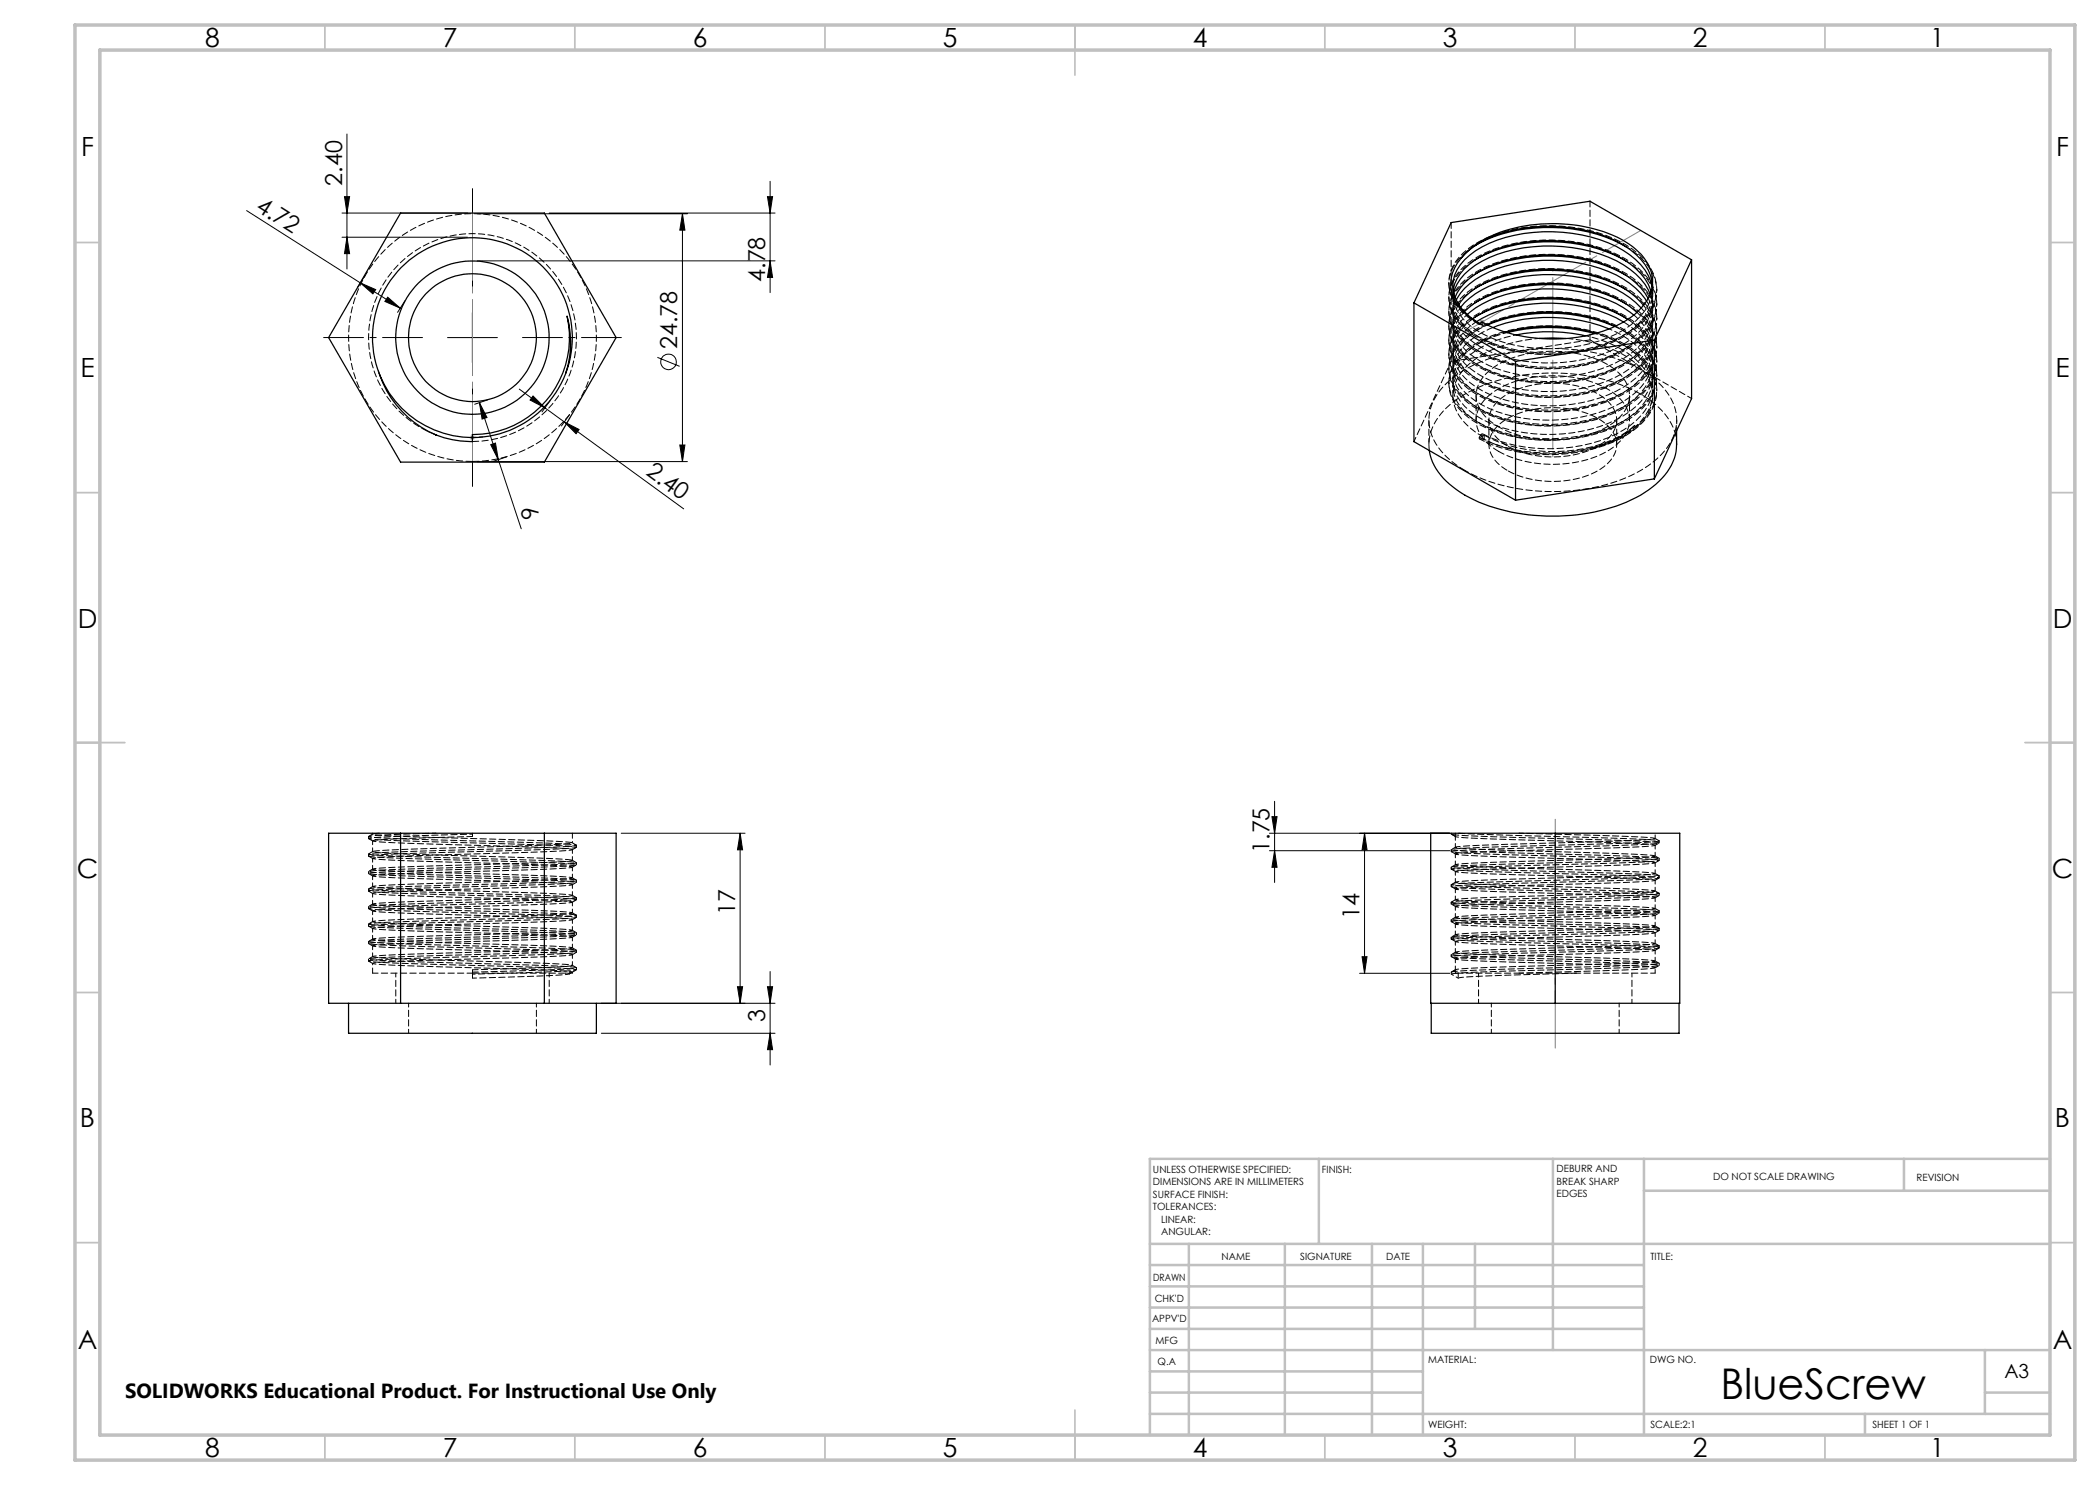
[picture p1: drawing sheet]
<svg xmlns="http://www.w3.org/2000/svg" width="420mm" height="297mm" viewBox="0 0 420 297" stroke-linecap="round" stroke-linejoin="round" font-family="sans-serif">
<g fill="none" stroke="#000" stroke-width=".2">
<path d="M68.9 39.3h1l-.5 3.3zM69.4 26.8v27M153.5 39.3h1l-.5 3.3zM154 36.3v22.2M49.3 42.1l22.8 14.5M68.4 42.6h25.1M68.4 47.4h25.1M69.4 47.4l.5 3.3h-1zM72.1 56.6l3 1.3-.5 .9zM72.1 56.6l7.9 5M73 55.1l-1.5 2.3M77.5 59.4l2.5 2.2-3-1.3z"/>
<path d="M95.5 42.8h42M95.5 52.2h59.5M109.9 42.6h45.1M136.5 42.8l.5 3.2h-1zM136.5 42.8v49.5M154 52.2l.5 3.3h-1zM81 60.1l-1.5 2.4M89.5 67.5h10M94.5 62.5v10M97.5 80l-2.6 .9M103.9 77.8l5.1 3.8M106.6 79.2l2.4 2.4-3-1.6z"/>
<path d="M131.5 71.5l4.4 1.8M95.5 92.3h42M95.9 80.5l1.5 3-1 .3zM95.9 80.5l3.8 11.4M98.1 88.9l1-.3 .6 3.3zM99.7 91.9l4.5 13.9M101.4 91.4l-2.7 .8M109 81.6l3.9 2.8M110 80.1l-1.6 2.3M112.9 84.4l2.9 1.5-.6 .8zM112.9 84.4l23.8 17.4M113.9 82.9l-1.6 2.3"/>
<path d="M136 89h1l-.5 3.3zM124.2 166.6h24.8M148 166.6l.5 3.4h-1zM148 166.6v34.1M253.9 166.6h36M253.9 170.1h36M254.4 163.3h1l-.5 3.3zM254.9 170.1l.5 3.4h-1zM254.9 160.3v16.2M272.9 166.6l.5 3.4h-1zM272.9 166.6v28.1M147.5 197.3h1l-.5 3.4z"/>
<path d="M153.5 197.3h1l-.5 3.4zM154 194.3v18.7M271.9 194.7h18M272.4 191.3h1l-.5 3.4zM120.3 200.7h34.7M120.3 206.7h34.7M154 206.7l.5 3.2h-1z"/>
<circle cx="133.7" cy="72.4" r="1.56"/>
</g>
<path d="M295.9 64.4h1M296.1 64.1l.7 .7M296.4 63.9v1M296.8 64.1l-.7 .7M94 87.5h1M94.1 87.2l.7 .7M94.5 87v1M94.8 87.2l-.7 .7" fill="none" stroke="#808080" stroke-width=".2"/>
<g fill="none" stroke="#c0c0c0" stroke-width=".35">
<path d="M65 5v5M115 5v5M165 5v5M215 5v10M265 5v5M315 5v5M365 5v5M15 48.5h5M410 48.5h5M15 98.5h5M410 98.5h5M15 148.5h10"/>
<path d="M405 148.5h10M15 198.5h5M410 198.5h5M15 248.5h5M410 248.5h5M65 287v5M115 287v5M165 287v5M215 282v10M265 287v5M315 287v5M365 287v5"/>
</g>
<g fill="none" stroke="#c0c0c0" stroke-width=".5">
<path d="M263.8 231.8v17M310.6 231.8v38.2M328.8 231.8v55.2M328.8 238.2h81.2M380.8 231.8v6.4M410 231.8h-180v55.2M230 248.8h180M230 257.3h98.8M230 253h98.8M237.8 248.8v38.2M257 248.8v38.2M274.4 248.8v38.2"/>
<path d="M284.6 248.8v38.2M295 248.8v17M230 265.8h98.8M230 261.5h98.8M230 278.5h54.6M230 274.3h54.6M230 270h180M397 278.5h13M397 270v12.8M230 282.8h180M373 282.8v4.2"/>
</g>
<path d="M15 5h400v287h-400zM20 10h390v277h-390z" fill="none" stroke="#c0c0c0" stroke-width=".7"/>
<path d="M94.5 57.5v-19.8M84.5 67.5h-19.8M94.5 77.5v19.8M104.5 67.5h19.8" fill="none" stroke="#000" stroke-width=".2" stroke-dasharray="15.2 1.3 1.3 1.3" stroke-dashoffset="7.3"/>
<path d="M310.6 54v37.3" fill="none" stroke="#808080" stroke-width=".2" stroke-dasharray="15.2 1.3 1.3 1.3" stroke-dashoffset="-1.5"/>
<path d="M293 66.4l35.2-20.3" fill="none" stroke="#808080" stroke-width=".2" stroke-dasharray="15.2 1.3 1.3 1.3" stroke-dashoffset="6.3"/>
<path d="M94.5 92.4v-49.8" fill="none" stroke="#808080" stroke-width=".2" stroke-dasharray="15.2 1.3 1.3 1.3" stroke-dashoffset="1.8"/>
<path d="M311.1 163.8v45.8" fill="none" stroke="#808080" stroke-width=".2" stroke-dasharray="15.2 1.3 1.3 1.3" stroke-dashoffset="3.8"/>
<g fill="#000">
<path d="M77.5 59.4l2.5 2.2-3-1.3zM72.1 56.6l3 1.3-.5 .9z"/>
<path d="M95.9 80.5l1.5 3-1 .3zM98.1 88.9l1-.3 .6 3.3z"/>
<path d="M106.6 79.2l2.4 2.4-3-1.6zM112.9 84.4l2.9 1.5-.6 .8z"/>
<path d="M147.5 197.3h1l-.5 3.4zM148 166.6l.5 3.4h-1zM136 89h1l-.5 3.3zM136.5 42.8l.5 3.2h-1zM154 52.2l.5 3.3h-1zM153.5 39.3h1l-.5 3.3zM69.4 47.4l.5 3.3h-1zM68.9 39.3h1l-.5 3.3z"/>
<path d="M153.5 197.3h1l-.5 3.4zM154 206.7l.5 3.2h-1zM254.4 163.3h1l-.5 3.3zM254.9 170.1l.5 3.4h-1zM272.9 166.6l.5 3.4h-1zM272.4 191.3h1l-.5 3.4z"/>
</g>
<g fill="none" stroke="#000" stroke-width=".25">
<path d="M80.1 42.6h28.8l14.3 24.9-14.3 24.9h-28.8l-14.4-24.9zM290.7 58.1a8 8 0 0 1 3.2-5.3 25.9 25.9 0 0 1 16.7-4.7 29.1 29.1 0 0 1 14.1 3.8 11.9 11.9 0 0 1 5.5 6.4M290.8 58.6a9.4 9.4 0 0 1 4.3-5.6 29 29 0 0 1 19.3-3.5 23.9 23.9 0 0 1 12.7 5.3 10.1 10.1 0 0 1 2.9 4M291 59.5a11.9 11.9 0 0 1 6.9-6.2 32.1 32.1 0 0 1 25.4 .6 14.6 14.6 0 0 1 6.3 5.8M292.2 51.6a18.7 18.7 0 0 1 10.7-5.6 31.5 31.5 0 0 1 21.8 3 11.5 11.5 0 0 1 5.7 7.3l.1 .6M293.2 50.5a23.6 23.6 0 0 1 13.9-5.6 30.3 30.3 0 0 1 17.9 3.4 10.4 10.4 0 0 1 5.5 7.4 8.7 8.7 0 0 1-3.5 7.2 27.3 27.3 0 0 1-18 4.9 28.2 28.2 0 0 1-12.6-3.4l-.6 .4-.5-.4a10.5 10.5 0 0 1-5-5.9 8.6 8.6 0 0 1 2.9-8zM294.9 49.2a30.8 30.8 0 0 1 21-3.2 27.4 27.4 0 0 1 9.3 3.4M294.9 52.1a30.8 30.8 0 0 1 21-3.2 27.4 27.4 0 0 1 9.3 3.3M294.9 54.9a31.3 31.3 0 0 1 21-3.2 27.4 27.4 0 0 1 9.3 3.4M294.9 57.8a31.3 31.3 0 0 1 21-3.2 27.4 27.4 0 0 1 9.3 3.3M330.4 57.4a10.3 10.3 0 0 0-4.4-6.4 27.1 27.1 0 0 0-15.4-4.6 25.9 25.9 0 0 0-16.7 4.6 7.8 7.8 0 0 0-3.2 7.3 9.6 9.6 0 0 0 5.2 6.4M338.3 52l-20.3-11.8-27.8 4.3-7.4 16.1"/>
<path d="M338.3 52l-7.4 16M338.3 52v27.7l-7.4 16.1M113.2 74.5a19.6 19.6 0 0 0 .2-11.3 19.4 19.4 0 0 1-18.9 23.7v1.4a19.8 19.8 0 0 1-19-14.6 20 20 0 0 1 22.7-25.8 20 20 0 0 1 11.8 32.3 20 20 0 0 1-34-5l-.1-.3M282.8 60.6l20.3 11.7M282.8 60.6v27.7l20.3 11.7M291.3 60a13.8 13.8 0 0 1 8.2-6.3 32.5 32.5 0 0 1 23.8 1.3 14.6 14.6 0 0 1 6 5.2M291.8 60.9a15.7 15.7 0 0 1 9.3-5.9 32.6 32.6 0 0 1 22.2 1.8 16.8 16.8 0 0 1 5.4 4.3M292.1 61.5a18.3 18.3 0 0 1 10.8-5.9 31.5 31.5 0 0 1 21.8 3.1 15.8 15.8 0 0 1 3.5 2.9M292.9 62.3a19.4 19.4 0 0 1 10-4.9 31.5 31.5 0 0 1 21.8 3l2.6 2.1M293.5 62.9a21.2 21.2 0 0 1 11.2-4.8 31.5 31.5 0 0 1 20 3.4l2 1.5M294.5 63.8a26.3 26.3 0 0 1 16.1-4.3 28.2 28.2 0 0 1 14.9 4.4M294.9 60.6a31.3 31.3 0 0 1 21-3.1 27.4 27.4 0 0 1 9.3 3.3"/>
<path d="M294.9 63.5a31.3 31.3 0 0 1 21-3.2 27.4 27.4 0 0 1 9.3 3.3M295.3 64.3a29 29 0 0 1 19.1-3.3 27 27 0 0 1 10.3 3.4M297.4 64.9a31.5 31.5 0 0 1 25.6 .4M297.5 65a33.5 33.5 0 0 1 25.4 .3M298.6 65.5a32.2 32.2 0 0 1 23.2 .3M301.1 66.4a32.5 32.5 0 0 1 18.1 .2M301.4 66.5a34.7 34.7 0 0 1 17.5 .2M303.1 72.3v27.7M303.2 67a33.1 33.1 0 0 1 13.9 .2M307.9 67.7l2.5-.1 2.8 .1M330.9 68l-27.8 4.3M330.9 68v27.8"/>
<path d="M87.1 87h.1M330.9 95.8l-27.8 4.2M335.3 86.2a14.7 14.7 0 0 1-.4 5.5 15.8 15.8 0 0 1-8.7 8.3 39.7 39.7 0 0 1-31.4 0 15.5 15.5 0 0 1-8.6-8.3l-.3-1.6M65.7 166.6h57.5v34.1h-57.5zM80.1 166.6v34.1M108.9 166.6v34.1M286.1 166.6h49.9v34.1h-49.9zM311 166.6v34.1M69.7 200.7v6h49.6v-6M286.2 200.7v6h49.6v-6"/>
<circle cx="94.5" cy="67.5" r="15.3"/>
<circle cx="94.5" cy="67.5" r="12.8"/>
</g>
<g fill="none" stroke="#000" stroke-width=".2" stroke-dasharray="1.3 .6">
<path d="M289.8 59.3v.3M289.8 56.4v.4M331.3 57.9v.1M331.4 58.2v-.3M113.2 74.5l-.1 .2M289.8 62.2v.3M289.8 65v.3M289.8 67.9v.3M289.8 70.7v.4M289.8 73.6v.3M289.8 76.4v.4M295.9 64.9a10.6 10.6 0 0 1-6.1-7.1v-1.2"/>
<path d="M295.9 64.7v.2M295.9 64.9h.5M296.4 64.9l-.4-.2M296.4 64.4v.5M309.5 69.7a33.9 33.9 0 0 0-18.1 5.2 11.5 11.5 0 0 0-5.6 9.1 11.5 11.5 0 0 0 5.6 9.1l1.6 1M322.9 65.3a14.8 14.8 0 0 1 7.8 6.9l.6 2.1M330.5 79.1v-.5M331.3 60.8v.1M331.3 63.6v.1M331.3 66.5v.1M331.3 69.3v.2M331.3 72.2v.1"/>
<path d="M331.3 75.1v.1M331.3 77.9v.1M331.4 61.1v-.4M331.4 63.9v-.3M331.4 66.8v-.4M331.4 69.6v-.3M331.4 72.5v-.3M331.4 75.3v-.3M331.4 78.2v-.3M87.2 87a20.8 20.8 0 0 1-7.7-33.9 20.8 20.8 0 0 1 34.1 6.2 20.8 20.8 0 0 1-19.1 29M295.9 87.8v-.4M296.4 87.3v-.6"/>
<path d="M296.8 87a30.5 30.5 0 0 0 27 .3l1.2-.7 2-1.5M296.8 87l-.4 .3M299.7 90.3a7.7 7.7 0 0 1-4.5-6.5 7.7 7.7 0 0 1 4.3-6 23.8 23.8 0 0 1 22.2 .1 7.3 7.3 0 0 1 4.2 6.6 8.1 8.1 0 0 1-4.7 5.9 24 24 0 0 1-21.5-.1M327 85.1a23.8 23.8 0 0 1-14.5 5.6 30.1 30.1 0 0 1-13.8-2M73.7 170.8v.4M73.7 174.3v.4M73.7 177.8v.4M73.7 167.3v.4M74.5 166.6v.2M94.5 166.8v.5M94.5 166.6v.2M114.4 172a900.5 900.5 0 0 0-34-1.2l-4.4-.2-1.5-.3a228 228 0 0 1 20-.8 228.1 228.1 0 0 0 20-.9 228 228 0 0 0-20-.9 228.4 228.4 0 0 1-20-.9l1.4-.2"/>
<path d="M115.3 179.5v.1a332.2 332.2 0 0 1-24.5 .9 177.3 177.3 0 0 0-17.1 .8 331.3 331.3 0 0 0 24.4 1l12.3 .4 4.8 .3M115.3 173v-.4M115.3 176.5v-.4M115.3 180v-.4M115.3 169.5v-.4M290.3 166.6v.2M290.3 173.4v.4M290.3 176.9v.4M290.3 169.9v.4M331.8 172.1v-.4M331.8 175.6v-.4M331.8 179.1v-.4"/>
<path d="M331.8 168.6v-.4M73.7 184.8a331.3 331.3 0 0 0 24.4 1 177.9 177.9 0 0 1 17.2 .8 332.6 332.6 0 0 1-24.5 .9 196.2 196.2 0 0 0-17.1 .8M73.7 181.3v.4M73.7 184.8v.4M73.7 188.3v.4M73.7 191.8v.4M94.5 194.8v-.4M94.5 194.4v-.4M113.4 194.6l.5 .2M113.9 194.8l.2-.2M113.9 194.8v-.2M114.5 194.6v-.2"/>
<path d="M115.3 183.5v-.4M115.3 187v-.4M115.3 190.5v-.4M115.3 194v-.4M290.3 194.8v-.4M290.3 180.4v.4M290.3 183.9v.4M290.3 187.4v.4M290.3 190.9v.4M291.6 194.6h-.5M331.8 185.7a249.3 249.3 0 0 1-20.7 .9h-1.9a229.3 229.3 0 0 0-18.9 .8 249 249 0 0 0 20.8 .9l1.8 .1a272.8 272.8 0 0 1 18.9 .7M331.8 189.2a249.3 249.3 0 0 1-20.7 .9h-1.9a229.3 229.3 0 0 0-18.9 .8 249 249 0 0 0 20.8 .9l1.8 .1a228.8 228.8 0 0 1 18.9 .8 249.3 249.3 0 0 1-20.7 .9h-1.9a229.3 229.3 0 0 0-18.9 .8"/>
<path d="M331.8 182.6v-.4M331.8 186.1v-.4M331.8 189.6v-.4M331.8 193.1v-.4"/>
</g>
<g fill="none" stroke="#000" stroke-width=".2" stroke-dasharray="1.3 .6" stroke-dashoffset=".2">
<path d="M289.8 55.8a10.2 10.2 0 0 1 5.1-6.6M289.8 58.6a10.2 10.2 0 0 1 5.1-6.5M330 58.8a7.8 7.8 0 0 1-1.8 8.3 21.4 21.4 0 0 1-11.8 6 31.3 31.3 0 0 1-20-2.4 10.6 10.6 0 0 1-5.7-6.7 6.2 6.2 0 0 1 .6-4M289.8 61.5a10.2 10.2 0 0 1 5.1-6.6M289.8 64.3a10.2 10.2 0 0 1 5.1-6.5M289.8 67.2a10.2 10.2 0 0 1 5.1-6.6M289.8 70a10.2 10.2 0 0 1 5.1-6.5M291.8 60.9a6.7 6.7 0 0 0 1.1 8.9 21 21 0 0 0 11.9 5.3 31.3 31.3 0 0 0 19.9-3.4 11.5 11.5 0 0 0 5.7-7.3 7.5 7.5 0 0 0-.8-4.7M297.4 64.9a10.9 10.9 0 0 0-6.7 7.2 7.5 7.5 0 0 0 3.3 7.3 24.5 24.5 0 0 0 14.6 4.6 28.6 28.6 0 0 0 17.4-4.6 9.9 9.9 0 0 0 4.5-7.6 10.1 10.1 0 0 0-4.9-7.9M326.8 63a8.7 8.7 0 0 1 3.4 9.4 12.7 12.7 0 0 1-7 6.9 31.6 31.6 0 0 1-26.8-.1 10.6 10.6 0 0 1-5.7-6.7 7.5 7.5 0 0 1 3.2-7.2l1.4-1M331.3 79a10.4 10.4 0 0 1-4.8 7.2 30.9 30.9 0 0 1-21.3 4.4 26.9 26.9 0 0 1-9.3-2.8M335.3 88.9a11.5 11.5 0 0 0-5.6-9.1 34.6 34.6 0 0 0-20.4-5.2 32.7 32.7 0 0 0-18.6 5.8 10.6 10.6 0 0 0-4.8 9.7"/>
<path d="M94.5 194.6h-20M315.3 194.6l-2.8 .1a328.7 328.7 0 0 0-20.8 .9h-.1"/>
</g>
<path d="M325.2 49.3a12.6 12.6 0 0 1 5.8 6.8l.3 1M325.2 52.2a12.6 12.6 0 0 1 5.8 6.7l.3 1.1M325.2 55a12.6 12.6 0 0 1 5.8 6.8l.3 1M325.2 57.9a12.6 12.6 0 0 1 5.8 6.7l.3 1.1M292.9 62.3a6.9 6.9 0 0 0 0 10.4 21 21 0 0 0 11.9 5.2 31.3 31.3 0 0 0 19.9-3.3 11.5 11.5 0 0 0 5.7-7.4 7.9 7.9 0 0 0-1.7-6.1M325.2 60.7a12.6 12.6 0 0 1 5.8 6.8l.3 1M325.2 63.6a12.6 12.6 0 0 1 5.8 6.7l.3 1.1M338.3 79.7l-20.3-11.7M296.4 87.3a10.7 10.7 0 0 1-5.8-7.3 8.4 8.4 0 0 1 3.9-7.7 25.2 25.2 0 0 1 13.4-4.6M291.1 166.6v.7M291.1 194.6v-.6M291.6 194.6h12.2" fill="none" stroke="#000" stroke-width=".2" stroke-dasharray="1.3 .6" stroke-dashoffset=".3"/>
<g fill="none" stroke="#000" stroke-width=".2" stroke-dasharray="1.3 .6" stroke-dashoffset=".5">
<path d="M331.3 59a10.4 10.4 0 0 1-4.8 7.2 30.9 30.9 0 0 1-21.3 4.4 23.2 23.2 0 0 1-12.7-5.2 7.9 7.9 0 0 1-2.7-5.9M75.9 74.8l-.3-.9M301.1 66.4a15.6 15.6 0 0 0-9.7 6.4 6.8 6.8 0 0 0 1.5 8.5 21 21 0 0 0 11.9 5.2 31.3 31.3 0 0 0 19.9-3.4 11.5 11.5 0 0 0 5.7-7.3 8.5 8.5 0 0 0-3.2-7.9 17.7 17.7 0 0 0-4.2-2.7M317.1 67.1a21 21 0 0 1 11.1 5.8 8 8 0 0 1 0 11.3 19.6 19.6 0 0 1-9.6 5.5M328.3 61.6a7.9 7.9 0 0 1-.1 11.2 21.4 21.4 0 0 1-11.8 6 31.3 31.3 0 0 1-20-2.4 10.6 10.6 0 0 1-5.7-6.7 7.3 7.3 0 0 1 2.8-6.8M329.3 60.2a7.8 7.8 0 0 1-1.1 9.8 21.4 21.4 0 0 1-11.8 5.9 31.3 31.3 0 0 1-20-2.4 10.6 10.6 0 0 1-5.7-6.7 6.8 6.8 0 0 1 1.4-5.4M331.3 61.9a10.4 10.4 0 0 1-4.8 7.2 30.9 30.9 0 0 1-21.3 4.4 23.2 23.2 0 0 1-12.7-5.3 7.9 7.9 0 0 1-2.7-5.9M331.3 64.7a10.4 10.4 0 0 1-4.8 7.2 30.9 30.9 0 0 1-21.3 4.4 23.2 23.2 0 0 1-12.7-5.2 7.9 7.9 0 0 1-2.7-5.9M331.3 67.6a10.4 10.4 0 0 1-4.8 7.2 30.9 30.9 0 0 1-21.3 4.4 23.2 23.2 0 0 1-12.7-5.3 7.9 7.9 0 0 1-2.7-5.9M331.3 70.4a10.4 10.4 0 0 1-4.8 7.3 30.9 30.9 0 0 1-21.3 4.4 23.2 23.2 0 0 1-12.7-5.3 7.9 7.9 0 0 1-2.7-5.9M331.3 73.3a10.4 10.4 0 0 1-4.8 7.2 30.9 30.9 0 0 1-21.3 4.4 23.2 23.2 0 0 1-12.7-5.2 7.9 7.9 0 0 1-2.7-5.9M331.3 76.2a10.4 10.4 0 0 1-4.8 7.2 30.9 30.9 0 0 1-21.3 4.4 23.2 23.2 0 0 1-12.7-5.3 7.9 7.9 0 0 1-2.7-5.9"/>
<path d="M293 94.1a38.6 38.6 0 0 0 25.9 3.4 24.6 24.6 0 0 0 14.1-7.4 9.1 9.1 0 0 0-.6-12.8 26.3 26.3 0 0 0-14.6-7l-3.6-.4-3.2-.2M295.9 87.4l.5-.7M296.8 87.8h-.9M335.3 86.2v-2.2M73.7 171.2l.9 .5M73.7 174.7l.9 .5M73.7 178.2l.9 .5M73.7 167.7l.9 .5M74.5 178.7v2.1M74.5 175.2v2.1M74.5 171.7v2.1M74.5 168.2v2.1"/>
<path d="M74.5 170.3l-.8 .5M74.5 173.8l-.8 .5M74.5 177.3l-.8 .5M74.5 166.8l-.8 .5M87.2 166.6l-9.8 .4-3.7 .3a247 247 0 0 0 20.8 .9h1.8a228 228 0 0 1 19 .9 332.2 332.2 0 0 1-24.5 .9 177.4 177.4 0 0 0-17.1 .8 331.8 331.8 0 0 0 24.4 1 177.9 177.9 0 0 1 17.2 .8 332.2 332.2 0 0 1-24.5 .9 177.4 177.4 0 0 0-17.1 .8 331.3 331.3 0 0 0 24.4 1 177.9 177.9 0 0 1 17.2 .8 332.6 332.6 0 0 1-24.5 .9 177.4 177.4 0 0 0-17.1 .8 331.3 331.3 0 0 0 24.4 1l12.3 .4 4.8 .3M114.4 173.5l.9-.5M114.4 177l.9-.5M114.4 170l.9-.5M114.5 172.1v-2.2M114.5 175.6v-2.2M114.5 179.1v-2.2M115.3 172.5l-.8-.4"/>
<path d="M115.3 176l-.8-.4M115.3 179.5l-.8-.4M115.3 169l-.8-.4M290.3 166.8l.8 .5M290.4 170.4l.8 .5M290.4 173.9l.8 .5M290.4 177.4l.8 .5M290.4 166.9l.8 .5M291.1 177.8v2.2M291.1 174.3v2.2M291.1 170.8v2.2M291.1 167.3v2.2"/>
<path d="M291.1 172.9l-.8 .5M291.1 176.4l-.8 .5M291.1 179.9l-.8 .5M291.1 169.4l-.8 .5M331 172.6l.8-.5M331 176.1l.8-.5M331 179.6l.8-.5M331 169.1l.8-.5M331 167.7v-1.1M331 171.2v-2.2M331 174.7v-2.2M331 178.2v-2.2"/>
<path d="M331.8 171.7l-.8-.5M331.8 175.2l-.8-.5M331.8 178.7l-.8-.5M331.8 168.2l-.8-.5M73.7 181.7l.9 .5M73.7 185.2l.9 .5M73.7 188.7l.9 .5M73.7 192.2l.9 .5M74.5 189.2v2.1M74.5 185.7v2.1M74.5 182.2v2.1M74.5 180.8l-.8 .5"/>
<path d="M74.5 184.3l-.8 .5M74.5 187.8l-.8 .5M74.5 191.3l-.8 .5M79.2 194.6v6M113.9 194.8a237.6 237.6 0 0 1-19.4 .8M114.4 180.5l.9-.5M114.4 184l.9-.5M114.4 187.5l.9-.5M114.4 191l.9-.5M114.4 194.5l.9-.5M114.5 182.6v-2.2M114.5 186.1v-2.2"/>
<path d="M114.5 189.6v-2.2M114.5 193.1v-2.2M115.3 183l-.8-.4M115.3 186.5l-.8-.4M115.3 190l-.8-.4M115.3 193.5l-.8-.4M290.3 194.4l.8-.4M290.4 180.9l.8 .5M290.4 184.4l.8 .5M290.4 187.9l.8 .5M290.4 191.4l.8 .5M291.1 191.8v2.2"/>
<path d="M291.1 188.3v2.2M291.1 184.8v2.2M291.1 181.3v2.2M291.1 183.4l-.8 .5M291.1 186.9l-.8 .5M291.1 190.4l-.8 .5M291.1 193.9l-.8 .5M291.6 194.6v1M295.7 194.6v6M330.9 192.2a888.9 888.9 0 0 0-34-1.3l-4.3-.2-1.5-.2a229.8 229.8 0 0 1 20-.9 230 230 0 0 0 19.9-.9 230.3 230.3 0 0 0-19.9-.9 230.3 230.3 0 0 1-20-.8 229.9 229.9 0 0 1 20-.9 229.8 229.8 0 0 0 19.9-.9 230.3 230.3 0 0 0-19.9-.9 229.9 229.9 0 0 1-20-.8 230.3 230.3 0 0 1 20-.9 230.3 230.3 0 0 0 19.9-.9 230 230 0 0 0-19.9-.9 229.8 229.8 0 0 1-20-.8 230.3 230.3 0 0 1 20-.9 230.3 230.3 0 0 0 19.9-.9M331 183.1l.8-.5M331 186.6l.8-.5"/>
<path d="M331 190.1l.8-.5M331 193.6l.8-.5M331 181.7v-2.2M331 185.2v-2.2M331 188.7v-2.2M331 192.2v-2.2M331 194.6v-1.1M331.8 182.2l-.8-.5M331.8 185.7l-.8-.5M331.8 189.2l-.8-.5M331.8 192.7l-.8-.5M81.7 200.6v6"/>
<path d="M107.3 206.6v-6M109.8 200.6v-6M298.3 200.6v6M323.8 206.6v-6M326.4 200.6v-6"/>
</g>
<g fill="none" stroke="#000" stroke-width=".2" stroke-dasharray="1.3 .6" stroke-dashoffset=".6">
<path d="M330.5 57.5v-1.3M289.8 72.9a10.6 10.6 0 0 1 6.1-7.1l1.6-.8M96.6 87.4l-2.1 .1M315.6 87.5a15.4 15.4 0 0 0 8.9-4.7 5.8 5.8 0 0 0-1-8.5 20.1 20.1 0 0 0-13.8-4 18.9 18.9 0 0 0-12.4 4.4 5.8 5.8 0 0 0 .1 8.9l2.3 1.8M327 85.1a18.6 18.6 0 0 1-8.4 4.6M74.6 173.8a468.2 468.2 0 0 1 27.6-1.1l9.9-.3 2.3-.3M74.6 178.7a900.5 900.5 0 0 0 34 1.3l4.4 .2 1.5 .2a228 228 0 0 1-20 .9 228.1 228.1 0 0 0-20 .9 228 228 0 0 0 20 .8 228.4 228.4 0 0 1 20 .9M114.4 179a900.5 900.5 0 0 0-34-1.2l-4.4-.2-1.5-.3a228 228 0 0 1 20-.8 228.1 228.1 0 0 0 20-.9 228 228 0 0 0-20-.9 228.4 228.4 0 0 1-20-.9M114.4 170a468.8 468.8 0 0 1-27.6 1l-8.9 .3-3.4 .4a228.4 228.4 0 0 0 20 .8 228 228 0 0 1 20 .9M114.4 173.5a468.8 468.8 0 0 1-27.6 1l-9.9 .4-2.3 .3M114.4 177a468.8 468.8 0 0 1-27.6 1l-9.9 .4-2.3 .3M291.1 167.3a229.8 229.8 0 0 0 20 .9 229.9 229.9 0 0 1 19.9 .8"/>
<path d="M330.9 178.2a888.9 888.9 0 0 0-34-1.3l-4.3-.2-1.5-.2a229.8 229.8 0 0 1 20-.9 230 230 0 0 0 19.9-.9 230.3 230.3 0 0 0-19.9-.9 230.3 230.3 0 0 1-20-.8 229.9 229.9 0 0 1 20-.9 229.8 229.8 0 0 0 19.9-.9M331 169.1a462 462 0 0 1-27.6 1l-9 .4-3.3 .3a230 230 0 0 0 20 .9 229.8 229.8 0 0 1 19.9 .8 230.3 230.3 0 0 1-19.9 .9 230.3 230.3 0 0 0-20 .9 230 230 0 0 0 20 .9 230.3 230.3 0 0 1 19.9 .8M331 176.1a462 462 0 0 1-27.6 1l-9 .4-3.3 .3a230 230 0 0 0 20 .9 229.8 229.8 0 0 1 19.9 .8M331 179.6a462 462 0 0 1-27.6 1l-9 .4-3.3 .3a229.8 229.8 0 0 0 20 .9 230 230 0 0 1 19.9 .8 230.3 230.3 0 0 1-19.9 .9 230.3 230.3 0 0 0-20 .9 230 230 0 0 0 20 .9 230.3 230.3 0 0 1 19.9 .8M74.6 191.3a468.2 468.2 0 0 1 27.6-1.1l8.9-.3 3.4-.3a228.4 228.4 0 0 0-20-.9 228 228 0 0 1-20-.9 228 228 0 0 1 20-.8 228.1 228.1 0 0 0 20-.9 228 228 0 0 0-20-.9 228.4 228.4 0 0 1-20-.9 228.1 228.1 0 0 1 20-.8 228 228 0 0 0 20-.9 228 228 0 0 0-20-.9 228.1 228.1 0 0 1-20-.9M74.6 180.8a468.2 468.2 0 0 1 27.6-1.1l9.9-.3 2.3-.3M74.6 185.7a900.5 900.5 0 0 0 34 1.3l4.4 .2 1.5 .2a228 228 0 0 1-20 .9 228.1 228.1 0 0 0-20 .9 228 228 0 0 0 20 .8 228.4 228.4 0 0 1 20 .9M114.4 184a468.8 468.8 0 0 1-27.6 1l-9.9 .4-2.3 .3M114.4 191a468.8 468.8 0 0 1-27.6 1l-9.9 .4-2.3 .3M291.1 194a229.8 229.8 0 0 1 20-.9 229.9 229.9 0 0 0 19.9-.9M331 186.6a462 462 0 0 1-27.6 1l-9 .4-3.3 .3a229.8 229.8 0 0 0 20 .9 230 230 0 0 1 19.9 .8 230.3 230.3 0 0 1-19.9 .9 230.3 230.3 0 0 0-20 .9 230 230 0 0 0 20 .9 230.3 230.3 0 0 1 19.9 .8"/>
</g>
<path d="M290.7 58a7.5 7.5 0 0 0 3.3 7.1 24.5 24.5 0 0 0 14.6 4.6 28.6 28.6 0 0 0 17.4-4.6 9.3 9.3 0 0 0 4.5-8.2M289.8 75.8a10.6 10.6 0 0 1 6.1-7.2 24 24 0 0 1 5.5-2.1M290.2 72.3l-7.4 16M296.8 87v.8M299.7 85.4a22.6 22.6 0 0 0 11.5 2.6M330.9 171.2a888.1 888.1 0 0 0-34-1.3l-4.3-.2-1.5-.2a229.8 229.8 0 0 1 20-.9 230 230 0 0 0 19.9-.9 230.3 230.3 0 0 0-19.9-.9l-7.3-.2M94.5 195.6v-.8M331 193.6a347.2 347.2 0 0 1-23.9 .9l-3.3 .1M331 194.6h-27.2" fill="none" stroke="#000" stroke-width=".2" stroke-dasharray="1.3 .6" stroke-dashoffset=".4"/>
<path d="M318.9 66.7a20.4 20.4 0 0 1 10.5 6.3 8.9 8.9 0 0 1 1.9 4.1M321.8 65.8a13.9 13.9 0 0 1 8.4 7.6 8.4 8.4 0 0 1-3 9 24.8 24.8 0 0 1-14.7 5.5 28.5 28.5 0 0 1-17.4-3.7 9 9 0 0 1-4.5-7 8.6 8.6 0 0 1 4.5-7 23.2 23.2 0 0 1 8.2-3.2M74.6 168.2a900.5 900.5 0 0 0 34 1.3l4.4 .2 1.5 .2M74.6 175.2a900.5 900.5 0 0 0 34 1.3l4.4 .2 1.5 .2M94.5 166.8l-3.6 .1a177.9 177.9 0 0 0-17.2 .8 331.3 331.3 0 0 0 24.4 1 177.9 177.9 0 0 1 17.2 .8 331.3 331.3 0 0 1-24.4 .9 177.9 177.9 0 0 0-17.2 .8 331.7 331.7 0 0 0 24.4 1 177.9 177.9 0 0 1 17.2 .8 331.3 331.3 0 0 1-24.4 .9 177.9 177.9 0 0 0-17.2 .8 331.3 331.3 0 0 0 24.4 1 178.2 178.2 0 0 1 17.2 .8 247 247 0 0 1-20.8 .8l-3.6 .1a177.9 177.9 0 0 0-17.2 .8 331.3 331.3 0 0 0 24.4 1 177.9 177.9 0 0 1 17.2 .8 331.7 331.7 0 0 1-24.4 .9 177.9 177.9 0 0 0-17.2 .8 247 247 0 0 0 20.8 .9l3.6 .1a177.9 177.9 0 0 1 17.2 .8 331.3 331.3 0 0 1-24.4 .9 177.9 177.9 0 0 0-17.2 .8 331.7 331.7 0 0 0 24.4 1 177.9 177.9 0 0 1 17.2 .8 331.3 331.3 0 0 1-24.4 .9 177.9 177.9 0 0 0-17.2 .8 331.3 331.3 0 0 0 24.4 1 178.2 178.2 0 0 1 17.2 .8 247 247 0 0 1-20.8 .8l-3.6 .1a177.9 177.9 0 0 0-17.2 .8 331.3 331.3 0 0 0 24.4 1 177.9 177.9 0 0 1 17.2 .8 179.2 179.2 0 0 1-17.2 .7l-3.6 .1M74.6 192.7a900.5 900.5 0 0 0 34 1.3l4.4 .2 1.5 .2M114.4 194.5l-1.3 .1M114.5 194.6h-1.4" fill="none" stroke="#000" stroke-width=".2" stroke-dasharray="1.3 .6" stroke-dashoffset=".7"/>
<path d="M290.2 44.5v27.8M318 40.2v27.8M291.6 61.2a7.1 7.1 0 0 1 .2-9.7 19.1 19.1 0 0 1 10-5.4 32.9 32.9 0 0 1 23.5 2.9 11.5 11.5 0 0 1 6 7.8 9.2 9.2 0 0 1-3.7 8.2 27.4 27.4 0 0 1-17.1 5.6 28.8 28.8 0 0 1-15.9-3.9 9.2 9.2 0 0 1-4.8-7.4 9.2 9.2 0 0 1 4.8-7.4 30.8 30.8 0 0 1 21.4-3.4 23.6 23.6 0 0 1 12.6 6 8.4 8.4 0 0 1-.1 12.5 24.4 24.4 0 0 1-14.4 6.2 30.4 30.4 0 0 1-19.5-3.7 9.2 9.2 0 0 1-4.8-7.3 9.2 9.2 0 0 1 4.8-7.4 30.8 30.8 0 0 1 21.4-3.4 23.6 23.6 0 0 1 12.6 6 8.4 8.4 0 0 1-.1 12.4 24.4 24.4 0 0 1-14.4 6.2 30.4 30.4 0 0 1-19.5-3.6 9.2 9.2 0 0 1-4.8-7.4 9.2 9.2 0 0 1 4.8-7.4 30.8 30.8 0 0 1 21.4-3.3 23.6 23.6 0 0 1 12.6 5.9 8.4 8.4 0 0 1-.1 12.5 24.4 24.4 0 0 1-14.4 6.2 30.4 30.4 0 0 1-19.5-3.6 9.2 9.2 0 0 1-4.8-7.4 9.2 9.2 0 0 1 4.8-7.4 30.8 30.8 0 0 1 21.4-3.4 23.6 23.6 0 0 1 12.6 6 8.4 8.4 0 0 1-.1 12.5 24.4 24.4 0 0 1-14.4 6.2 30.4 30.4 0 0 1-19.5-3.7 9.2 9.2 0 0 1-4.8-7.4 9.2 9.2 0 0 1 4.8-7.4 30.8 30.8 0 0 1 21.4-3.3 23.6 23.6 0 0 1 12.6 5.9 8.4 8.4 0 0 1-.1 12.5 24.4 24.4 0 0 1-14.4 6.2 30.4 30.4 0 0 1-19.5-3.6 9.2 9.2 0 0 1-4.8-7.4 9.2 9.2 0 0 1 4.8-7.4 30.8 30.8 0 0 1 21.4-3.4 23.6 23.6 0 0 1 12.6 6 8.4 8.4 0 0 1-.1 12.5 24.4 24.4 0 0 1-14.4 6.2 30.4 30.4 0 0 1-19.5-3.7 9.2 9.2 0 0 1-4.8-7.3 9.2 9.2 0 0 1 4.8-7.5 30.8 30.8 0 0 1 21.4-3.3 23.6 23.6 0 0 1 12.6 6 8.4 8.4 0 0 1-.1 12.4 24.4 24.4 0 0 1-14.4 6.2 31.8 31.8 0 0 1-18.2-2.9M294.6 63.7a8 8 0 0 0-3.9 7.7 9.4 9.4 0 0 0 4.4 6 29 29 0 0 0 19.4 3.5 24.1 24.1 0 0 0 12.7-5.3 8.3 8.3 0 0 0 2.5-10.2l-.7-1.1-1.6-1.9M295.2 79.1v4.9M285.8 84v4.9M297.8 84v4.9M323.3 88.9v-4.9M325.9 84v-4.9M94.5 167.3a228.4 228.4 0 0 0-20 .9h.1M73.7 188.3a331.3 331.3 0 0 0 24.4 1 177.9 177.9 0 0 1 17.2 .8 332.6 332.6 0 0 1-24.5 .9 177.4 177.4 0 0 0-17.1 .8 331.3 331.3 0 0 0 24.4 1 177.9 177.9 0 0 1 17.2 .8 179.3 179.3 0 0 1-17.2 .7l-3.6 .1M94.5 194a228.4 228.4 0 0 0 20-.9 228.1 228.1 0 0 0-20-.9 228 228 0 0 1-20-.9" fill="none" stroke="#000" stroke-width=".2" stroke-dasharray="1.3 .6" stroke-dashoffset=".1"/>
<path d="M330.4 57.3a8.5 8.5 0 0 1-3.2 7.9 24.8 24.8 0 0 1-14.7 5.5 28.5 28.5 0 0 1-17.4-3.7 9 9 0 0 1-4.5-7l.2-1.4M296.4 86.7a31.3 31.3 0 0 0 28.3-.7 11.5 11.5 0 0 0 5.7-7.3 8.5 8.5 0 0 0-3.2-7.9 20.8 20.8 0 0 0-7.9-4.2M301.5 89.2a19.8 19.8 0 0 0 18.7-.3 5.6 5.6 0 0 0 3-6.1 8.6 8.6 0 0 0-5.6-5 20 20 0 0 0-16.7 1.4 5.6 5.6 0 0 0-2.9 6.1 7.1 7.1 0 0 0 3.5 3.9M301.5 94.1a19.8 19.8 0 0 0 18.7-.3 5.6 5.6 0 0 0 3-6.1 8.6 8.6 0 0 0-5.6-5 20 20 0 0 0-16.7 1.4 5.6 5.6 0 0 0-2.9 6.1 7.1 7.1 0 0 0 3.5 3.9M290.3 166.9a837 837 0 0 0 34.1 1.2l5.5 .2 1.9 .3a249.3 249.3 0 0 1-20.7 .9l-3.7 .1a178.2 178.2 0 0 0-17.1 .7 249 249 0 0 0 20.8 .9l3.6 .1a178.3 178.3 0 0 1 17.1 .8 248.8 248.8 0 0 1-20.7 .9l-3.7 .1a177.9 177.9 0 0 0-17.1 .7 249.3 249.3 0 0 0 20.8 .9l3.6 .1a178.2 178.2 0 0 1 17.1 .8 249 249 0 0 1-20.7 .9l-3.7 .1a177.9 177.9 0 0 0-17.1 .7 249.3 249.3 0 0 0 20.8 .9l3.6 .1a177.9 177.9 0 0 1 17.1 .8 249.3 249.3 0 0 1-20.7 .9l-3.7 .1a178.3 178.3 0 0 0-17.1 .7 249 249 0 0 0 20.8 .9l3.6 .1a177.9 177.9 0 0 1 17.1 .8 249.3 249.3 0 0 1-20.7 .9l-3.7 .1a177.9 177.9 0 0 0-17.1 .7 249.3 249.3 0 0 0 20.8 .9l3.6 .1a178.3 178.3 0 0 1 17.1 .8 248.8 248.8 0 0 1-20.7 .9l-3.7 .1a177.9 177.9 0 0 0-17.1 .7 249.3 249.3 0 0 0 20.8 .9l3.6 .1a178.2 178.2 0 0 1 17.1 .8 249 249 0 0 1-20.7 .9l-3.7 .1a178.3 178.3 0 0 0-17.1 .7 248.8 248.8 0 0 0 20.8 .9l3.6 .1a177.9 177.9 0 0 1 17.1 .8 249.3 249.3 0 0 1-20.7 .9l-3.7 .1a178.2 178.2 0 0 0-17.1 .7" fill="none" stroke="#000" stroke-width=".2" stroke-dasharray="1.3 .6" stroke-dashoffset="-.2"/>
<path d="M291 59.5a6.8 6.8 0 0 0 1.9 7.5 21 21 0 0 0 11.9 5.2 31.3 31.3 0 0 0 19.9-3.3 11.5 11.5 0 0 0 5.7-7.4l.1-1.2-.3-2M313.2 67.7a24.9 24.9 0 0 1 13.9 5 7.9 7.9 0 0 1 2.9 9 14.1 14.1 0 0 1-8.5 7.1l-2.9 .9M318 68l-27.8 4.3M324.7 64.4a11.5 11.5 0 0 1 5.7 7.3 8.5 8.5 0 0 1-3.2 7.8 24.8 24.8 0 0 1-14.7 5.5 28.5 28.5 0 0 1-17.4-3.7 9 9 0 0 1-4.5-7 8.6 8.6 0 0 1 4.5-7l1.3-.8 2.2-1M94.5 92.3a24.8 24.8 0 0 0 21.9-36.5 24.8 24.8 0 0 0-42.5-2.1 24.8 24.8 0 0 0 18.2 38.5l2.4 .1M291.6 166.6l21.3 .8a228.8 228.8 0 0 1 18.9 .8 249.3 249.3 0 0 1-20.7 .9h-1.9a229.3 229.3 0 0 0-18.9 .8 248.9 248.9 0 0 0 20.8 .9l1.8 .1a228.8 228.8 0 0 1 18.9 .8 249.3 249.3 0 0 1-20.7 .9h-1.9a229 229 0 0 0-18.9 .8 249.3 249.3 0 0 0 20.8 .9l1.8 .1a229.3 229.3 0 0 1 18.9 .8 249 249 0 0 1-20.7 .9h-1.9a228.8 228.8 0 0 0-18.9 .8 249.3 249.3 0 0 0 20.8 .9l1.8 .1a229 229 0 0 1 18.9 .8 249.3 249.3 0 0 1-20.7 .9h-1.9a229.3 229.3 0 0 0-18.9 .8 248.8 248.8 0 0 0 20.8 .9l1.8 .1a228.8 228.8 0 0 1 18.9 .8 249.3 249.3 0 0 1-20.7 .9h-1.9a229.3 229.3 0 0 0-18.9 .8 248.9 248.9 0 0 0 20.8 .9l1.8 .1a272.8 272.8 0 0 1 18.9 .7M94.5 194.6h18.6" fill="none" stroke="#000" stroke-width=".2" stroke-dasharray="1.3 .6" stroke-dashoffset="-.1"/>
<path d="M87.1 86.9l-1.5-.6M298.2 88.5l-1.4-.7M115.3 183v.1a332.2 332.2 0 0 1-24.5 .9 196.2 196.2 0 0 0-17.1 .8M291.6 195.6l-1.3-.8" fill="none" stroke="#000" stroke-width=".2" stroke-dasharray="1.3 .6" stroke-dashoffset=".8"/>
<g fill="none" stroke="#000" stroke-width=".2" stroke-dasharray="1.3 .6" stroke-dashoffset=".9">
<path d="M290.6 57.1v1.8M290.6 74.3v1.8M290.6 71.4v1.8M290.6 68.6v1.7M290.6 65.7v1.8M290.6 62.9v1.7M290.6 60v1.8M330.5 60.3v-1.7M330.5 63.2v-1.8M330.5 66.1v-1.8M330.5 68.9v-1.7M330.5 71.8v-1.8"/>
<path d="M330.5 74.6v-1.7M330.5 77.5v-1.8"/>
</g>
<path d="M290.6 77.2v1.9M114.5 168.6v-2M74.5 192.7v1.9" fill="none" stroke="#000" stroke-width=".2" stroke-dasharray="1.3 .6" stroke-dashoffset="1"/>
<text font-size="8.5" x="344.1" y="279.7">BlueScrew</text>
<g font-size="5.3">
<text x="41" y="9.5">8</text>
<text x="88.5" y="9.5">7</text>
<text x="138.5" y="9.5">6</text>
<text x="188.5" y="9.5">5</text>
<text x="238.5" y="9.5">4</text>
<text x="288.5" y="9.5">3</text>
<text x="338.5" y="9.5">2</text>
<text x="386" y="9.5">1</text>
<text x="16.2" y="31.3">F</text>
<text x="411.2" y="31.3">F</text>
<text x="16.1" y="75.5">E</text>
<text x="411.1" y="75.5">E</text>
<text x="15.5" y="125.5">D</text>
<text x="410.5" y="125.5">D</text>
<text x="15.4" y="175.5">C</text>
<text x="410.4" y="175.5">C</text>
<text x="16" y="225.5">B</text>
<text x="411" y="225.5">B</text>
<text x="15.5" y="269.8">A</text>
<text x="410.5" y="269.8">A</text>
<text x="41" y="291.5">8</text>
<text x="88.5" y="291.5">7</text>
<text x="138.5" y="291.5">6</text>
<text x="188.5" y="291.5">5</text>
<text x="238.5" y="291.5">4</text>
<text x="288.5" y="291.5">3</text>
<text x="338.5" y="291.5">2</text>
<text x="386" y="291.5">1</text>
</g>
<g font-size="4.7">
<text x="51" y="41.9" transform="rotate(32 51 41.9)">4.72</text>
<text x="68.4" y="37.1" transform="rotate(-90 68.4 37.1)">2.40</text>
<text x="153" y="56.4" transform="rotate(-90 153 56.4)">4.78</text>
<text x="135.4" y="69.8" transform="rotate(-90 135.4 69.8)">24.78</text>
<text x="129" y="94.9" transform="rotate(36 129 94.9)">2.40</text>
<text x="104" y="101.7" transform="rotate(72 104 101.7)">6</text>
<text x="253.9" y="170.6" transform="rotate(-90 253.9 170.6)">1.75</text>
<text x="147" y="183" transform="rotate(-90 147 183)">17</text>
<text x="271.9" y="183.9" transform="rotate(-90 271.9 183.9)">14</text>
<text x="153" y="204.3" transform="rotate(-90 153 204.3)">3</text>
</g>
<text font-size="4.1" x="25" y="279.6">SOLIDWORKS Educational Product. For Instructional Use Only</text>
<text font-size="3.9" x="400.9" y="275.5">A3</text>
<g font-size="2">
<text x="230.6" y="234.6">UNLESS OTHERWISE SPECIFIED:</text>
<text x="230.6" y="237.1">DIMENSIONS ARE IN MILLIMETERS</text>
<text x="230.6" y="239.6">SURFACE FINISH:</text>
<text x="264.4" y="234.6">FINISH:</text>
<text x="311.3" y="234.5">DEBURR AND</text>
<text x="311.3" y="237">BREAK SHARP</text>
<text x="311.3" y="239.5">EDGES</text>
<text x="342.6" y="236">DO NOT SCALE DRAWING</text>
<text x="383.3" y="236.2">REVISION</text>
<text x="230.6" y="242.1">TOLERANCES:</text>
<text x="232.2" y="244.6">LINEAR:</text>
<text x="232.2" y="247.1">ANGULAR:</text>
<text x="244.3" y="252">NAME</text>
<text x="260" y="251.9">SIGNATURE</text>
<text x="277.2" y="251.9">DATE</text>
<text x="330.1" y="251.9">TITLE:</text>
<text x="230.6" y="256.1">DRAWN</text>
<text x="230.9" y="260.3">CHK'D</text>
<text x="230.4" y="264.4">APPV'D</text>
<text x="231.1" y="268.8">MFG</text>
<text x="231.5" y="273">Q.A</text>
<text x="285.6" y="272.5">MATERIAL:</text>
<text x="330" y="272.5">DWG NO.</text>
<text x="285.6" y="285.5">WEIGHT:</text>
<text x="330.1" y="285.6">SCALE:2:1</text>
<text x="374.5" y="285.6">SHEET 1 OF 1</text>
</g>
</svg>
